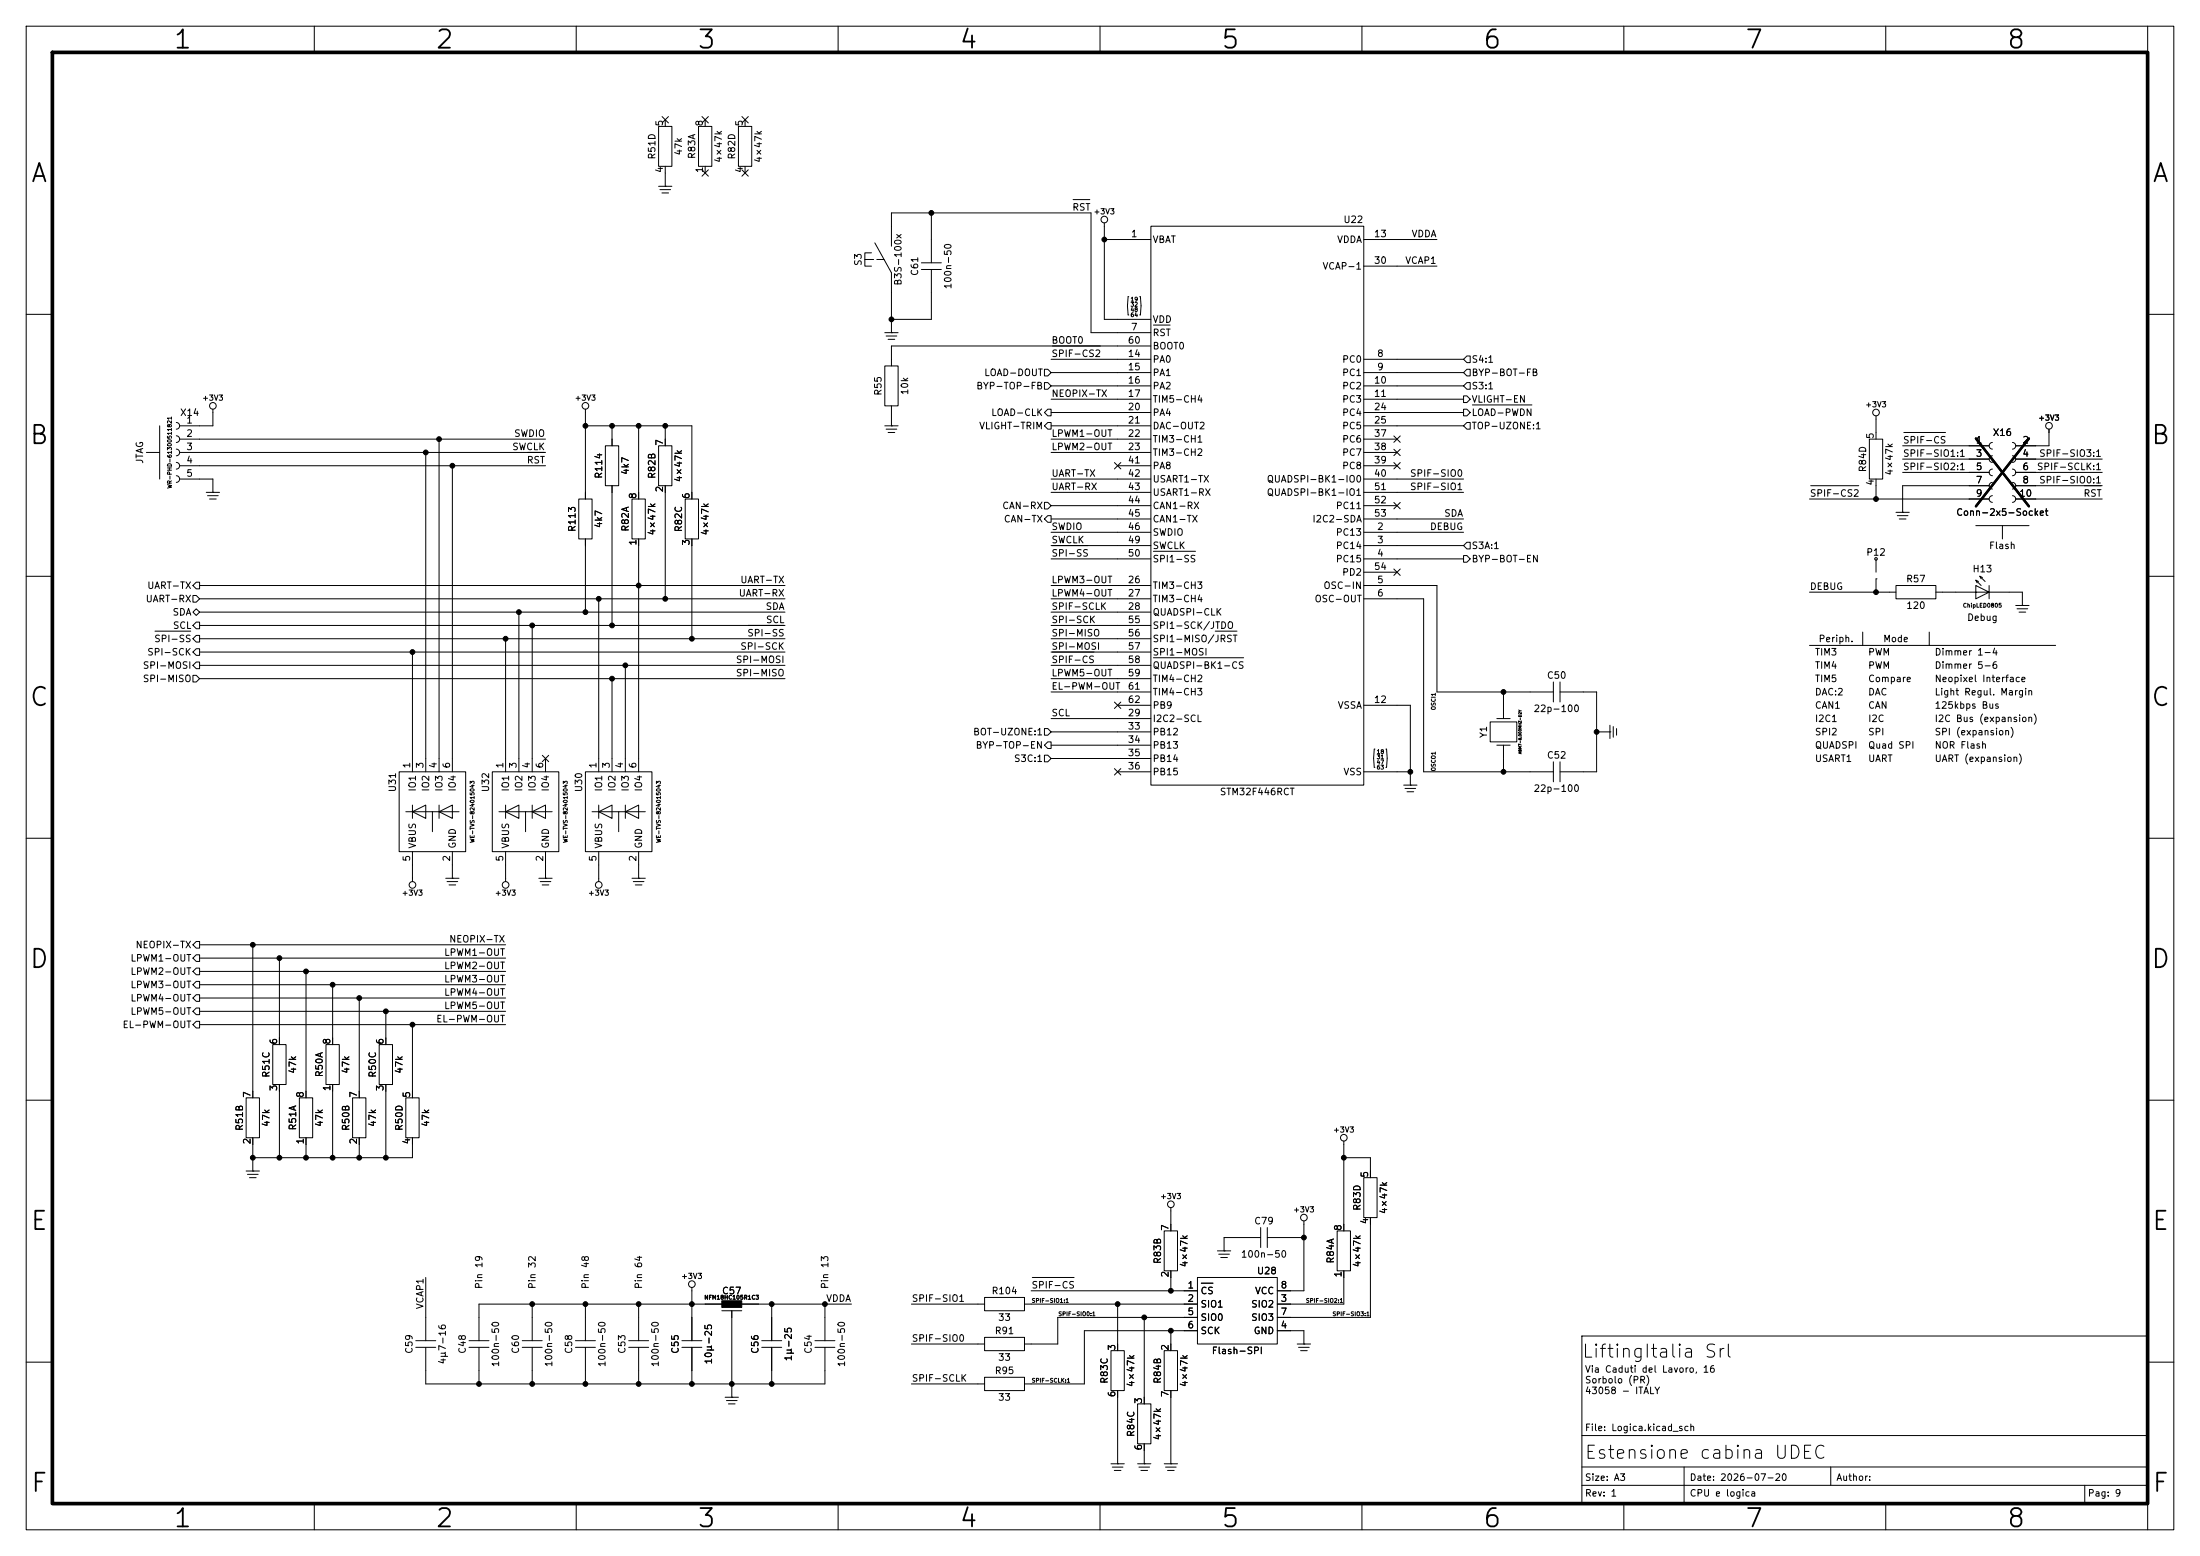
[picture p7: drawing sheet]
<svg xmlns="http://www.w3.org/2000/svg" width="420mm" height="297mm" viewBox="0 0 420 297" stroke-linecap="round" stroke-linejoin="round" font-family="sans-serif">
<path d="M10 10h400v277h-400z" fill="none" stroke="#000" stroke-width=".7"/>
<g fill="none" stroke="#000" stroke-width=".19">
<path d="M5 5h410v287h-410zM60 5v5M110 5v5M160 5v5M210 5v5M260 5v5M310 5v5M360 5v5M410 5v5M125.7 24.1h2.6v7.7h-2.6zM125.7 35.6h2.6M126 36.2h2"/>
<path d="M126.4 36.8h1.2M126.4 22.3l1.2 1.2M127 35.6h.1M127 22.9v1.2M127 31.8v3.8M127.6 22.3l-1.2 1.2M133.3 24.1h2.6v7.7h-2.6zM134 32.4l1.2 1.2M134 22.3l1.2 1.2M134.6 22.9v1.2M134.6 31.8v1.2M135.2 32.4l-1.2 1.2"/>
<path d="M135.2 22.3l-1.2 1.2M141 24.1h2.5v7.7h-2.5zM141.6 32.4l1.2 1.2M141.6 22.3l1.2 1.2M142.2 22.9v1.2M142.2 31.8v1.2M142.8 32.4l-1.2 1.2M142.8 22.3l-1.2 1.2M204.9 38.1h3.2M166.4 48.3h-1.3v2.5h1.3M167 46.4l3.2 5.7v11.4M170.2 47v-6.4h38.1v22.9h11.4"/>
<path d="M175.9 51.4h3.8M175.9 50.2h3.8M177.8 40.6v9.6M177.8 51.4v9.6h-7.6M210.8 42.5v18.5h8.9M210.8 45.7h8.9M215.5 56.6h-.1l-.2 1.8 .2 1.7h.1M217.6 56.6h.1l.1 1.8-.1 1.7h-.1M219.7 43.2h40.6v106.7h-40.6zM260.3 45.7h14M260.3 50.8h14M5 60h5"/>
<path d="M40.6 78.1v3.2h-6.3M111.8 78.1v17.2M168.9 69.9h2.5v7.6h-2.5zM168.9 63.5h2.5M169.2 64.1h2M169.5 64.8h1.3M170.2 63.5h.1M170.2 77.5v3.8M199.4 70.5h.6l.7 .6-.7 .7h-.6zM199.4 73h.6l.7 .7-.7 .6h-.6zM200 78.1h.7v1.3h-.7l-.6-.7zM200.7 68.6h19"/>
<path d="M200.7 71.1h19M200.7 73.7h19M200.7 76.2h19M200.7 78.7h19M219.7 66h-49.5v3.9M220.2 62.1h3.2M260.3 68.6h19.1M260.3 71.1h19.1M260.3 73.7h19.1M260.3 76.2h19.1M260.3 78.7h19.1M279.4 78.1h.6l.7 .6-.7 .7h-.6z"/>
<path d="M279.4 75.6h.6l.7 .6-.7 .6h-.6zM280 70.5h.7v1.3h-.7l-.6-.7zM280 73h.7v1.3h-.7l-.6-.6zM280 67.9h.7v1.3h-.7l-.6-.6zM281.1 77.3h11.3M358.1 79.4v4.4M410 60h5M27.9 86.4h2.6M30.5 81.3v10.1M33.7 80.6a.63 .63 0 0 1 .6 .7 .63 .63 0 0 1-.6 .6M33.7 83.2a.63 .63 0 0 1 .6 .6 .63 .63 0 0 1-.6 .7M33.7 85.7a.63 .63 0 0 1 .6 .7 .63 .63 0 0 1-.6 .6"/>
<path d="M33.7 88.3a.63 .63 0 0 1 .6 .6 .63 .63 0 0 1-.6 .6M33.7 90.8a.63 .63 0 0 1 .6 .6 .63 .63 0 0 1-.6 .7M34.3 83.8h69.8M34.3 86.4h69.8M34.3 88.9h69.8M34.3 91.4h6.3v2.6M39.4 94h2.5M39.6 94.6h2.1M40 95.3h1.3M40.6 94h.1M81.3 86.4v60.9M83.8 83.8v63.5"/>
<path d="M86.4 88.9v58.4M110.5 95.3h2.5v7.6h-2.5zM111.8 81.3h20.3v14M115.6 85.1h2.5v7.6h-2.5zM116.8 81.3v3.8M116.8 92.7v26.7M120.6 95.3h2.6v7.6h-2.6zM121.9 81.3v14M125.7 85.1h2.6v7.6h-2.6zM127 81.3v3.8M127 92.7v21.6M130.8 95.3h2.5v7.6h-2.5z"/>
<path d="M168.9 81.3h2.5M169.2 81.9h2M169.5 82.6h1.3M170.2 81.3h.1M199.4 95.9h.6l.7 .6-.7 .7h-.6zM200 98.4h.7v1.3h-.7l-.6-.6zM200 80.6h.7v1.3h-.7l-.6-.6zM200.7 99.1h19M200.7 81.3h19M200.7 83.8h19M200.7 86.4h19M200.7 91.4h19"/>
<path d="M200.7 94h19M200.7 96.5h19M212.8 88.3l1.2 1.2M213.4 88.9h6.3M214 88.3l-1.2 1.2M260.3 99.1h19.1M260.3 81.3h19.1M260.3 83.8h6.4M260.3 86.4h6.4M260.3 88.9h6.4M260.3 91.4h19.1M260.3 94h19.1"/>
<path d="M260.3 96.5h6.4M266.1 85.8l1.2 1.2M266.1 88.3l1.2 1.2M266.1 83.2l1.2 1.2M266.1 95.9l1.2 1.2M267.3 85.8l-1.2 1.2M267.3 88.3l-1.2 1.2M267.3 83.2l-1.2 1.2M267.3 95.9l-1.2 1.2M280 80.6h.7v1.3h-.7l-.6-.6zM345.4 95.3h34.3M345.7 92.7h9.1"/>
<path d="M356.9 83.8h2.5v7.6h-2.5zM358.1 91.4v3.9M361.9 97.8h2.6M362.2 98.4h2M362.6 99.1h1.3M363.2 97.8h.1M363.2 85.1h16.5M363.2 87.6h16.5M363.2 90.2h16.5M363.4 82.5h8M379.7 92.7h-16.5v5.1M380.4 84.5a.64 .64 0 0 0-.7 .6 .64 .64 0 0 0 .7 .6"/>
<path d="M380.4 87a.64 .64 0 0 0-.7 .6 .64 .64 0 0 0 .7 .7M380.4 89.5a.64 .64 0 0 0-.7 .7 .64 .64 0 0 0 .7 .6M380.4 92.1a.64 .64 0 0 0-.7 .6 .64 .64 0 0 0 .7 .6M380.4 94.6a.64 .64 0 0 0-.7 .7 .64 .64 0 0 0 .7 .6M384.2 84.5a.64 .64 0 0 1 .6 .6 .64 .64 0 0 1-.6 .6M384.2 87a.64 .64 0 0 1 .6 .7 .64 .64 0 0 1-.6 .6M384.2 89.5a.64 .64 0 0 1 .6 .7 .64 .64 0 0 1-.6 .6M384.2 92.1a.64 .64 0 0 1 .6 .6 .64 .64 0 0 1-.6 .6M384.2 94.6a.64 .64 0 0 1 .6 .7 .64 .64 0 0 1-.6 .6M384.8 87.6h16.5M384.8 90.2h16.5M384.8 92.7h16.5"/>
<path d="M384.8 95.3h16.5M391.2 81.9v3.2h-6.4M5 110h5M36.8 116.8l.7-.6 .6 .6-.6 .7zM36.8 113.7h.7l.6 .6-.6 .6h-.7zM37.5 118.7h.6v1.3h-.6l-.7-.6zM37.5 111.1h.6v1.3h-.6l-.7-.6zM38.1 116.8h111.8M38.1 111.8h111.8M38.1 114.3h111.8M38.1 119.4h111.8M99.1 116.8v30.5"/>
<path d="M101.6 119.4v27.9M111.8 102.9v13.9M114.3 114.3v33M121.9 102.9v44.4M132.1 102.9v19M200.7 116.8h19M200.7 101.6h19M200.7 104.1h19M200.7 106.7h19M200.7 111.8h19M200.7 114.3h19M200.7 119.4h19"/>
<path d="M220.2 105.2h8M260.3 111.8h14v20.3h22.2M260.3 114.3h11.5v33h24.7M260.3 101.6h19.1M260.3 104.1h19.1M260.3 106.7h19.1M260.3 109.2h6.4M266.1 108.6l1.2 1.2M267.3 108.6l-1.2 1.2M279.4 106h.6l.7 .7-.7 .6h-.6zM280 103.5h.7v1.3h-.7l-.6-.7zM345.4 113h16.5"/>
<path d="M358.1 110.5h.1M358.1 106.7v2.5M358.1 110.5v2.5M361.9 111.8h7.7v2.5h-7.7zM369.6 113h10.1l-2.5-1.2v2.5l2.5-1.3h6.4v2.6M377.2 100.3h10.1M377.2 110.7l1 1.1M377.7 111l-.5-.3 .2 .6M378 110l1 1M378.5 110.2l-.5-.2 .2 .5M379.7 111.8v2.5M382.3 100.3v2.6"/>
<path d="M384.8 115.6h2.5M385.1 116.2h2M385.4 116.8h1.3M386.1 115.6h.1M410 110h5M29.6 120.5h6.8M36.8 128.9h.7l.6 .6-.6 .7h-.7zM37.5 123.8h.6v1.3h-.6l-.7-.6zM37.5 126.4h.6v1.2h-.6l-.7-.6zM37.5 121.3h.6v1.3h-.6l-.7-.7zM38.1 121.9h111.8M38.1 124.5h111.8"/>
<path d="M38.1 127h111.8M38.1 129.5h111.8M78.7 124.5v22.8M96.5 121.9v25.4M116.8 129.5v17.8M119.4 127v20.3M199.4 139.1h.6l.7 .6-.7 .6h-.6zM200.7 132.1h19M200.7 137.2h19M200.7 139.7h19M200.7 121.9h19M200.7 124.5h19"/>
<path d="M200.7 127h19M200.7 129.5h19M212.8 134l1.2 1.2M213.4 134.6h6.3M214 134l-1.2 1.2M220.2 125.6h17.2M232 120.5h4.1M260.3 134.6h8.9v15.3M284.5 137.8h5.1v3.8h-5.1zM285.7 137.2h2.6M287 132.1v5.1M296.5 130.2v3.8"/>
<path d="M297.8 130.2v3.8M297.8 132.1h7v15.2h-7M304.8 139.7h2.5M307.3 139.7h.1M307.3 138.4v2.6M308 138.7v2M308.6 139.1v1.2M345.4 123.2h47M355.6 120.7v2.5M368.3 120.7v2.5M5 160h5M76.2 147.3h12.7v15.3h-12.7z"/>
<path d="M77.5 154.9h10.1M78.7 154.9l2.6-1.2v2.5zM78.7 153.7v2.5M82.5 154.9v3.9M83.8 154.9l2.6-1.2v2.5zM83.8 153.7v2.5M94 147.3h12.7v15.3h-12.7zM95.2 154.9h10.2M96.5 154.9l2.6-1.2v2.5zM96.5 153.7v2.5M100.3 154.9v3.9M101.6 154.9l2.5-1.2v2.5z"/>
<path d="M101.6 153.7v2.5M103.5 144.2l1.2 1.2M104.1 144.8v2.5M104.7 144.2l-1.2 1.2M111.8 147.3h12.7v15.3h-12.7zM113 154.9h10.2M114.3 154.9l2.5-1.2v2.5zM114.3 153.7v2.5M118.1 154.9v3.9M119.4 154.9l2.5-1.2v2.5zM119.4 153.7v2.5M199.4 144.1h.6l.7 .7-.7 .6h-.6z"/>
<path d="M200 141.6h.7v1.3h-.7l-.6-.7zM200.7 142.2h19M200.7 144.8h19M212.8 146.7l1.2 1.2M213.4 147.3h6.3M214 146.7l-1.2 1.2M260.3 147.3h8.9M262.5 143h-.1l-.2 1.7 .2 1.8h.1M264.6 143h.1l.1 1.7-.1 1.8h-.1M268 149.9h2.5M268.2 150.5h2.1M268.6 151.1h1.3"/>
<path d="M269.2 149.9h.1M285.7 142.2h2.6M287 142.2v5.1M296.5 145.4v3.8M297.8 145.4v3.8M410 160h5M37.5 179.7h.6v1.3h-.6l-.7-.7zM78.7 162.6v5.7M85.1 167.6h2.5M85.3 168.3h2.1M85.7 168.9h1.3M86.4 167.6h.1"/>
<path d="M86.4 162.6v5M96.5 162.6v5.7M102.9 167.6h2.5M103.1 168.3h2.1M103.5 168.9h1.3M104.1 167.6h.1M104.1 162.6v5M114.3 162.6v5.7M120.6 167.6h2.6M120.9 168.3h2M121.3 168.9h1.3M121.9 167.6h.1"/>
<path d="M121.9 162.6v5M37.5 192.4h.6v1.3h-.6l-.7-.7zM37.5 187.3h.6v1.3h-.6l-.7-.6zM37.5 182.2h.6v1.3h-.6l-.7-.6zM37.5 189.9h.6v1.2h-.6l-.7-.6zM37.5 194.9h.6v1.3h-.6l-.7-.6zM37.5 184.8h.6v1.3h-.6l-.7-.7zM38.1 180.3h58.4M38.1 195.6h58.4M38.1 182.9h58.4M38.1 190.5h58.4M38.1 193h58.4"/>
<path d="M38.1 185.4h58.4M38.1 188h58.4M48.3 180.3v29.3M52.1 199.4h2.5v7.6h-2.5zM53.3 182.9v16.5M58.4 185.4v24.2M62.2 199.4h2.6v7.6h-2.6zM63.5 188v11.4M68.6 190.5v19.1M72.4 199.4h2.5v7.6h-2.5zM73.7 193v6.4M78.7 195.6v14"/>
<path d="M5 210h5M47 209.6h2.5v7.6h-2.5zM48.3 217.2v6.3M53.3 207v14M57.1 209.6h2.6v7.6h-2.6zM58.4 217.2v3.8M63.5 207v14M67.3 209.6h2.5v7.6h-2.5zM68.6 217.2v3.8M73.7 207v14M77.5 209.6h2.5v7.6h-2.5zM78.7 217.2v3.8h-30.4"/>
<path d="M256.5 217.8v17.1M410 210h5M47 223.5h2.5M47.2 224.2h2.1M47.6 224.8h1.3M48.3 223.5h.1M222.2 234.9h2.6v7.7h-2.6zM223.5 230.5v4.4M232.4 238.8h2.5M232.7 239.4h2M233.7 238.8h.1M240.7 234.3v3.8"/>
<path d="M240.7 236.2h-7v2.6M241.9 234.3v3.8M241.9 236.2h7M248.9 233v13.4h-5.1M255.3 234.9h2.5v7.7h-2.5zM256.5 221h5.1v3.8M260.3 224.8h2.6v7.6h-2.6zM261.6 232.4v19.1h-17.8M79.4 257.2h3.8M79.4 255.9h3.8M81.3 243.8v12.1M81.3 257.2v7h76.2v-7"/>
<path d="M89.5 257.2h3.8M89.5 255.9h3.8M91.4 257.2v7M99.7 257.2h3.8M99.7 255.9h3.8M101.6 248.9v7M101.6 257.2v7M109.9 257.2h3.8M109.9 255.9h3.8M111.8 248.9v7M111.8 257.2v7M120 257.2h3.8"/>
<path d="M120 255.9h3.8M121.9 248.9v7M121.9 257.2v7M130.2 257.2h3.8M130.2 255.9h3.8M132.1 245.7v10.2M132.1 257.2v7M137.8 250.2h3.8M139.7 250.2v16.5M145.4 257.2h3.8M145.4 255.9h3.8M147.3 248.9v7"/>
<path d="M147.3 257.2v7M155.6 257.2h3.8M155.6 255.9h3.8M157.5 248.9v7M162.6 248.9h-71.2v7M174 256.5h14M174 248.9h14M188 255.3h7.6v2.5h-7.6zM188 247.6h7.6v2.6h-7.6zM195.6 248.9h33M196.8 246.4h31.8M197.1 243.8h7.9"/>
<path d="M212.1 257.8h2.5v7.6h-2.5zM213.4 248.9v8.9M218.4 251.5v16.5M222.2 257.8h2.6v7.6h-2.6zM223.5 242.6v3.8M223.5 254v3.8M228.6 243.8h15.2v12.7h-15.2zM228.6 251.5h-26.7v5h-6.3M228.6 254h-21.6v10.2h-11.4M229.3 244.9h2.3M233 240h1.3M243.8 254h5.1v2.5"/>
<path d="M247.6 256.5h2.6M247.9 257.2h2M248.3 257.8h1.3M248.9 256.5h.1M256.5 242.6v6.3h-12.7M302 255h108v32h-108zM5 260h5M138.4 266.7h2.6M138.7 267.3h2M139.1 268h1.2M139.7 266.7h.1M174 264.2h14"/>
<path d="M188 262.9h7.6v2.5h-7.6zM212.1 279.4h2.5M213.4 279.4h.1M213.4 265.4v14M217.2 268h2.5v7.6h-2.5zM217.2 279.4h2.5M218.4 279.4h.1M218.4 275.6v3.8M222.2 279.4h2.6M223.5 279.4h.1M223.5 265.4v14M302 274h108"/>
<path d="M321.5 280v7M349.5 280v3.5M410 260h5M60 287v5M110 287v5M160 287v5M210 287v5M212.3 280h2.1M212.7 280.7h1.3M217.4 280h2.1M217.8 280.7h1.3M222.5 280h2"/>
<path d="M222.9 280.7h1.3M260 287v5M302 283.5h108M302 280h108M310 287v5M360 287v5M398 283.5v3.5M410 287v5"/>
<circle cx="210.8" cy="41.9" r=".63"/>
<circle cx="40.6" cy="77.5" r=".63"/>
<circle cx="111.8" cy="77.5" r=".63"/>
<circle cx="358.1" cy="78.7" r=".63"/>
<circle cx="391.2" cy="81.3" r=".63"/>
<circle cx="358.1" cy="106.7" r=".25"/>
<circle cx="78.7" cy="168.9" r=".63"/>
<circle cx="96.5" cy="168.9" r=".63"/>
<circle cx="114.3" cy="168.9" r=".63"/>
<circle cx="256.5" cy="217.2" r=".63"/>
<circle cx="223.5" cy="229.9" r=".63"/>
<circle cx="248.9" cy="232.4" r=".63"/>
<circle cx="132.1" cy="245.1" r=".63"/>
</g>
<path d="M165.1 49.5h3.7" fill="none" stroke="#000" stroke-width=".19" stroke-dasharray="1.7 .6"/>
<path d="M377.2 83.7l10.1 12.9M387.3 83.7l-10.1 12.9" fill="none" stroke="#000" stroke-width=".46"/>
<g fill="#000" stroke="#000" stroke-width=".19">
<path d="M137.8 248.3h3.8v1.3h-3.8z"/>
<circle cx="177.8" cy="40.6" r=".46"/>
<circle cx="210.8" cy="45.7" r=".46"/>
<circle cx="170.2" cy="61" r=".46"/>
<circle cx="81.3" cy="86.4" r=".46"/>
<circle cx="83.8" cy="83.8" r=".46"/>
<circle cx="86.4" cy="88.9" r=".46"/>
<circle cx="111.8" cy="81.3" r=".46"/>
<circle cx="116.8" cy="81.3" r=".46"/>
<circle cx="121.9" cy="81.3" r=".46"/>
<circle cx="127" cy="81.3" r=".46"/>
<circle cx="358.1" cy="95.3" r=".46"/>
<circle cx="99.1" cy="116.8" r=".46"/>
<circle cx="101.6" cy="119.4" r=".46"/>
<circle cx="111.8" cy="116.8" r=".46"/>
<circle cx="114.3" cy="114.3" r=".46"/>
<circle cx="116.8" cy="119.4" r=".46"/>
<circle cx="121.9" cy="111.8" r=".46"/>
<circle cx="127" cy="114.3" r=".46"/>
<circle cx="358.1" cy="113" r=".46"/>
<circle cx="78.7" cy="124.5" r=".46"/>
<circle cx="96.5" cy="121.9" r=".46"/>
<circle cx="116.8" cy="129.5" r=".46"/>
<circle cx="119.4" cy="127" r=".46"/>
<circle cx="132.1" cy="121.9" r=".46"/>
<circle cx="287" cy="132.1" r=".46"/>
<circle cx="304.8" cy="139.7" r=".46"/>
<circle cx="269.2" cy="147.3" r=".46"/>
<circle cx="287" cy="147.3" r=".46"/>
<circle cx="48.3" cy="180.3" r=".46"/>
<circle cx="53.3" cy="182.9" r=".46"/>
<circle cx="58.4" cy="185.4" r=".46"/>
<circle cx="63.5" cy="188" r=".46"/>
<circle cx="68.6" cy="190.5" r=".46"/>
<circle cx="73.7" cy="193" r=".46"/>
<circle cx="78.7" cy="195.6" r=".46"/>
<circle cx="48.3" cy="221" r=".46"/>
<circle cx="53.3" cy="221" r=".46"/>
<circle cx="58.4" cy="221" r=".46"/>
<circle cx="63.5" cy="221" r=".46"/>
<circle cx="68.6" cy="221" r=".46"/>
<circle cx="73.7" cy="221" r=".46"/>
<circle cx="248.9" cy="236.2" r=".46"/>
<circle cx="256.5" cy="221" r=".46"/>
<circle cx="101.6" cy="248.9" r=".46"/>
<circle cx="111.8" cy="248.9" r=".46"/>
<circle cx="121.9" cy="248.9" r=".46"/>
<circle cx="132.1" cy="248.9" r=".46"/>
<circle cx="147.3" cy="248.9" r=".46"/>
<circle cx="157.5" cy="248.9" r=".46"/>
<circle cx="213.4" cy="248.9" r=".46"/>
<circle cx="218.4" cy="251.5" r=".46"/>
<circle cx="223.5" cy="254" r=".46"/>
<circle cx="223.5" cy="246.4" r=".46"/>
<circle cx="91.4" cy="264.2" r=".46"/>
<circle cx="101.6" cy="264.2" r=".46"/>
<circle cx="111.8" cy="264.2" r=".46"/>
<circle cx="121.9" cy="264.2" r=".46"/>
<circle cx="132.1" cy="264.2" r=".46"/>
<circle cx="139.7" cy="264.2" r=".46"/>
<circle cx="147.3" cy="264.2" r=".46"/>
</g>
<g font-size="3.5">
<text x="32.9" y="10.2">1</text>
<text x="82.9" y="10.2">2</text>
<text x="132.9" y="10.2">3</text>
<text x="182.9" y="10.2">4</text>
<text x="232.9" y="10.2">5</text>
<text x="282.9" y="10.2">6</text>
<text x="332.9" y="10.2">7</text>
<text x="382.9" y="10.2">8</text>
<text x="5.6" y="35.7">A</text>
<text x="410.6" y="35.7">A</text>
<text x="5.4" y="85.7">B</text>
<text x="410.4" y="85.7">B</text>
<text x="5.4" y="135.7">C</text>
<text x="410.4" y="135.7">C</text>
<text x="5.4" y="185.7">D</text>
<text x="410.4" y="185.7">D</text>
<text x="5.6" y="235.7">E</text>
<text x="410.6" y="235.7">E</text>
<text x="5.6" y="285.7">F</text>
<text x="410.6" y="285.7">F</text>
<text x="32.9" y="292.4">1</text>
<text x="82.9" y="292.4">2</text>
<text x="132.9" y="292.4">3</text>
<text x="182.9" y="292.4">4</text>
<text x="232.9" y="292.4">5</text>
<text x="282.9" y="292.4">6</text>
<text x="332.9" y="292.4">7</text>
<text x="382.9" y="292.4">8</text>
</g>
<g font-size="2.5">
<text x="301.8" y="259.8">LiftingItalia Srl</text>
<text x="302.3" y="279.1">Estensione cabina UDEC</text>
</g>
<g font-size="1.3">
<text x="126.9" y="24.2" transform="rotate(-90 126.9 24.2)">5</text>
<text x="130.5" y="29.8" transform="rotate(-90 130.5 29.8)">47k</text>
<text x="134.5" y="24.2" transform="rotate(-90 134.5 24.2)">8</text>
<text x="142.1" y="24.2" transform="rotate(-90 142.1 24.2)">5</text>
<text x="125.4" y="30.5" transform="rotate(-90 125.4 30.5)">R51D</text>
<text x="126.9" y="33.1" transform="rotate(-90 126.9 33.1)">4</text>
<text x="133" y="30.5" transform="rotate(-90 133 30.5)">R83A</text>
<text x="134.5" y="33.1" transform="rotate(-90 134.5 33.1)">1</text>
<text x="138.1" y="31.2" transform="rotate(-90 138.1 31.2)">4×47k</text>
<text x="140.7" y="30.5" transform="rotate(-90 140.7 30.5)">R82D</text>
<text x="142.1" y="33.1" transform="rotate(-90 142.1 33.1)">4</text>
<text x="145.7" y="31.2" transform="rotate(-90 145.7 31.2)">4×47k</text>
<text x="204.6" y="40.5">RST</text>
<text x="215.8" y="45.6">1</text>
<text x="219.9" y="46.7">VBAT</text>
<text x="255.2" y="46.7">VDDA</text>
<text x="256.4" y="42.9">U22</text>
<text x="262.2" y="45.6">13</text>
<text x="269.4" y="45.6">VDDA</text>
<text x="164.8" y="50.9" transform="rotate(-90 164.8 50.9)">S3</text>
<text x="175.6" y="52.8" transform="rotate(-90 175.6 52.8)">C61</text>
<text x="252.4" y="51.8">VCAP-1</text>
<text x="262.2" y="50.7">30</text>
<text x="268.2" y="50.7">VCAP1</text>
<text x="172.4" y="54.6" transform="rotate(-90 172.4 54.6)">B3S-100x</text>
<text x="181.9" y="55.3" transform="rotate(-90 181.9 55.3)">100n-50</text>
<text x="200.6" y="65.9">BOOT0</text>
<text x="215.2" y="65.9">60</text>
<text x="215.8" y="63.4">7</text>
<text x="219.9" y="64.5">RST</text>
<text x="219.9" y="61.9">VDD</text>
<text x="200.6" y="68.5">SPIF-CS2</text>
<text x="215.2" y="68.4">14</text>
<text x="215.2" y="71">15</text>
<text x="219.9" y="69.5">PA0</text>
<text x="219.9" y="67">BOOT0</text>
<text x="256.1" y="69.5">PC0</text>
<text x="262.8" y="68.4">8</text>
<text x="262.8" y="71">9</text>
<text x="280.8" y="69.5">S4:1</text>
<text x="168.6" y="75.6" transform="rotate(-90 168.6 75.6)">R55</text>
<text x="173.7" y="75.5" transform="rotate(-90 173.7 75.5)">10k</text>
<text x="186.3" y="74.6">BYP-TOP-FB</text>
<text x="187.8" y="72.1">LOAD-DOUT</text>
<text x="200.6" y="76.1">NEOPIX-TX</text>
<text x="215.2" y="73.5">16</text>
<text x="215.2" y="76.1">17</text>
<text x="219.9" y="72.1">PA1</text>
<text x="219.9" y="74.6">PA2</text>
<text x="219.9" y="77.2">TIM5-CH4</text>
<text x="256.1" y="72.1">PC1</text>
<text x="256.1" y="74.6">PC2</text>
<text x="256.1" y="77.2">PC3</text>
<text x="262.2" y="73.5">10</text>
<text x="262.2" y="76.1">11</text>
<text x="280.8" y="72.1">BYP-BOT-FB</text>
<text x="280.8" y="74.6">S3:1</text>
<text x="280.8" y="77.2">VLIGHT-EN</text>
<text x="34.3" y="79.7">X14</text>
<text x="35.5" y="81.1">1</text>
<text x="35.5" y="83.7">2</text>
<text x="98" y="83.7">SWDIO</text>
<text x="186.8" y="82.2">VLIGHT-TRIM</text>
<text x="189.1" y="79.7">LOAD-CLK</text>
<text x="200.6" y="83.7">LPWM1-OUT</text>
<text x="215.2" y="78.6">20</text>
<text x="215.2" y="81.1">21</text>
<text x="215.2" y="83.7">22</text>
<text x="219.9" y="79.7">PA4</text>
<text x="219.9" y="82.2">DAC-OUT2</text>
<text x="256.1" y="79.7">PC4</text>
<text x="256.1" y="82.2">PC5</text>
<text x="262.2" y="78.6">24</text>
<text x="262.2" y="81.1">25</text>
<text x="262.2" y="83.7">37</text>
<text x="280.8" y="79.7">LOAD-PWDN</text>
<text x="280.8" y="82.2">TOP-UZONE:1</text>
<text x="358" y="83.9" transform="rotate(-90 358 83.9)">5</text>
<text x="380.3" y="83.5">X16</text>
<text x="27.6" y="88.6" transform="rotate(-90 27.6 88.6)">JTAG</text>
<text x="35.5" y="86.2">3</text>
<text x="35.5" y="88.8">4</text>
<text x="97.7" y="86.2">SWCLK</text>
<text x="100.5" y="88.8">RST</text>
<text x="126.9" y="85.2" transform="rotate(-90 126.9 85.2)">7</text>
<text x="200.6" y="86.2">LPWM2-OUT</text>
<text x="215.2" y="86.2">23</text>
<text x="215.2" y="88.8">41</text>
<text x="219.9" y="84.8">TIM3-CH1</text>
<text x="219.9" y="87.3">TIM3-CH2</text>
<text x="219.9" y="89.9">PA8</text>
<text x="256.1" y="84.8">PC6</text>
<text x="256.1" y="87.3">PC7</text>
<text x="256.1" y="89.9">PC8</text>
<text x="262.2" y="86.2">38</text>
<text x="262.2" y="88.8">39</text>
<text x="363.2" y="85">SPIF-CS</text>
<text x="363.2" y="87.5">SPIF-SIO1:1</text>
<text x="377.1" y="85">1</text>
<text x="377.1" y="87.5">3</text>
<text x="386" y="85">2</text>
<text x="386" y="87.5">4</text>
<text x="389.2" y="87.5">SPIF-SIO3:1</text>
<text x="35.5" y="91.3">5</text>
<text x="115.3" y="91.5" transform="rotate(-90 115.3 91.5)">R114</text>
<text x="120.3" y="90.8" transform="rotate(-90 120.3 90.8)">4k7</text>
<text x="121.8" y="95.3" transform="rotate(-90 121.8 95.3)">8</text>
<text x="125.4" y="91.5" transform="rotate(-90 125.4 91.5)">R82B</text>
<text x="126.9" y="94.1" transform="rotate(-90 126.9 94.1)">2</text>
<text x="130.5" y="92.1" transform="rotate(-90 130.5 92.1)">4×47k</text>
<text x="131.9" y="95.3" transform="rotate(-90 131.9 95.3)">6</text>
<text x="200.6" y="93.9">UART-RX</text>
<text x="200.6" y="91.3">UART-TX</text>
<text x="215.2" y="91.3">42</text>
<text x="215.2" y="93.8">43</text>
<text x="219.9" y="92.4">USART1-TX</text>
<text x="219.9" y="94.9">USART1-RX</text>
<text x="241.7" y="92.4">QUADSPI-BK1-IO0</text>
<text x="241.7" y="94.9">QUADSPI-BK1-IO1</text>
<text x="262.2" y="91.3">40</text>
<text x="262.2" y="93.8">51</text>
<text x="269.1" y="91.3">SPIF-SIO0</text>
<text x="269.1" y="93.9">SPIF-SIO1</text>
<text x="345.4" y="95.1">SPIF-CS2</text>
<text x="356.6" y="90.2" transform="rotate(-90 356.6 90.2)">R84D</text>
<text x="358" y="92.8" transform="rotate(-90 358 92.8)">4</text>
<text x="361.6" y="90.9" transform="rotate(-90 361.6 90.9)">4×47k</text>
<text x="363.2" y="90">SPIF-SIO2:1</text>
<text x="377.1" y="90">5</text>
<text x="377.1" y="92.6">7</text>
<text x="377.1" y="95.1">9</text>
<text x="385.4" y="95.1">10</text>
<text x="386" y="90">6</text>
<text x="386" y="92.6">8</text>
<text x="388.8" y="90">SPIF-SCLK:1</text>
<text x="389.2" y="92.6">SPIF-SIO0:1</text>
<text x="397.6" y="95.1">RST</text>
<text x="110.2" y="101.6" transform="rotate(-90 110.2 101.6)">R113</text>
<text x="115.3" y="100.9" transform="rotate(-90 115.3 100.9)">4k7</text>
<text x="120.3" y="101.6" transform="rotate(-90 120.3 101.6)">R82A</text>
<text x="130.5" y="101.7" transform="rotate(-90 130.5 101.7)">R82C</text>
<text x="191.2" y="97.5">CAN-RX</text>
<text x="191.5" y="100">CAN-TX</text>
<text x="200.6" y="101.5">SWDIO</text>
<text x="215.2" y="96.4">44</text>
<text x="215.2" y="98.9">45</text>
<text x="215.2" y="101.5">46</text>
<text x="219.9" y="97.5">CAN1-RX</text>
<text x="219.9" y="100">CAN1-TX</text>
<text x="250.4" y="100">I2C2-SDA</text>
<text x="254.9" y="97.5">PC11</text>
<text x="262.2" y="96.4">52</text>
<text x="262.2" y="98.9">53</text>
<text x="262.8" y="101.5">2</text>
<text x="272.9" y="101.5">DEBUG</text>
<text x="275.6" y="98.9">SDA</text>
<text x="373.3" y="98.8">Conn-2x5-Socket</text>
<text x="121.8" y="104.2" transform="rotate(-90 121.8 104.2)">1</text>
<text x="125.4" y="102.3" transform="rotate(-90 125.4 102.3)">4×47k</text>
<text x="131.9" y="104.2" transform="rotate(-90 131.9 104.2)">3</text>
<text x="135.6" y="102.3" transform="rotate(-90 135.6 102.3)">4×47k</text>
<text x="200.6" y="104">SWCLK</text>
<text x="200.6" y="106.6">SPI-SS</text>
<text x="215.2" y="104">49</text>
<text x="215.2" y="106.5">50</text>
<text x="219.9" y="102.6">SWDIO</text>
<text x="219.9" y="105.1">SWCLK</text>
<text x="219.9" y="107.6">SPI1-SS</text>
<text x="254.9" y="102.6">PC13</text>
<text x="254.9" y="105.1">PC14</text>
<text x="254.9" y="107.6">PC15</text>
<text x="262.8" y="104">3</text>
<text x="262.8" y="106.5">4</text>
<text x="280.8" y="107.6">BYP-BOT-EN</text>
<text x="280.8" y="105.1">S3A:1</text>
<text x="356.2" y="106.4">P12</text>
<text x="379.6" y="105.1">Flash</text>
<text x="28" y="112.7">UART-TX</text>
<text x="141.2" y="111.6">UART-TX</text>
<text x="200.6" y="111.6">LPWM3-OUT</text>
<text x="215.2" y="111.6">26</text>
<text x="219.9" y="112.7">TIM3-CH3</text>
<text x="252.6" y="112.7">OSC-IN</text>
<text x="256.1" y="110.2">PD2</text>
<text x="262.2" y="109.1">54</text>
<text x="262.8" y="111.6">5</text>
<text x="345.4" y="112.9">DEBUG</text>
<text x="363.8" y="111.5">R57</text>
<text x="376.5" y="109.5">H13</text>
<text x="27.7" y="115.3">UART-RX</text>
<text x="32.8" y="117.8">SDA</text>
<text x="140.9" y="114.2">UART-RX</text>
<text x="146.1" y="116.7">SDA</text>
<text x="146.1" y="119.3">SCL</text>
<text x="200.6" y="116.7">SPIF-SCLK</text>
<text x="200.6" y="114.2">LPWM4-OUT</text>
<text x="200.6" y="119.3">SPI-SCK</text>
<text x="215.2" y="114.2">27</text>
<text x="215.2" y="116.7">28</text>
<text x="215.2" y="119.2">55</text>
<text x="219.9" y="115.3">TIM3-CH4</text>
<text x="219.9" y="117.8">QUADSPI-CLK</text>
<text x="250.9" y="115.3">OSC-OUT</text>
<text x="262.8" y="114.2">6</text>
<text x="363.8" y="116.5">120</text>
<text x="375.4" y="118.8">Debug</text>
<text x="28" y="125.4">SPI-SCK</text>
<text x="29.3" y="122.9">SPI-SS</text>
<text x="32.9" y="120.3">SCL</text>
<text x="141.2" y="124.3">SPI-SCK</text>
<text x="142.6" y="121.8">SPI-SS</text>
<text x="200.6" y="121.8">SPI-MISO</text>
<text x="200.6" y="124.3">SPI-MOSI</text>
<text x="215.2" y="121.8">56</text>
<text x="215.2" y="124.3">57</text>
<text x="219.9" y="120.3">SPI1-SCK/JTDO</text>
<text x="219.9" y="122.9">SPI1-MISO/JRST</text>
<text x="219.9" y="125.4">SPI1-MOSI</text>
<text x="346.4" y="125.4">TIM3</text>
<text x="347.1" y="122.9">Periph.</text>
<text x="356.5" y="125.4">PWM</text>
<text x="359.4" y="122.9">Mode</text>
<text x="369.2" y="125.4">Dimmer 1-4</text>
<text x="27.2" y="128">SPI-MOSI</text>
<text x="27.2" y="130.5">SPI-MISO</text>
<text x="140.4" y="126.9">SPI-MOSI</text>
<text x="140.4" y="129.4">SPI-MISO</text>
<text x="200.6" y="132">EL-PWM-OUT</text>
<text x="200.6" y="129.4">LPWM5-OUT</text>
<text x="200.6" y="126.9">SPIF-CS</text>
<text x="215.2" y="126.9">58</text>
<text x="215.2" y="129.4">59</text>
<text x="215.2" y="131.9">61</text>
<text x="219.9" y="128">QUADSPI-BK1-CS</text>
<text x="219.9" y="130.5">TIM4-CH2</text>
<text x="295.2" y="129.9">C50</text>
<text x="346.4" y="128">TIM4</text>
<text x="346.4" y="130.5">TIM5</text>
<text x="356.5" y="128">PWM</text>
<text x="356.5" y="130.5">Compare</text>
<text x="369.2" y="128">Dimmer 5-6</text>
<text x="369.2" y="130.5">Neopixel Interface</text>
<text x="200.6" y="137">SCL</text>
<text x="215.2" y="137">29</text>
<text x="215.2" y="134.5">62</text>
<text x="219.9" y="133">TIM4-CH3</text>
<text x="219.9" y="135.6">PB9</text>
<text x="255.3" y="135.6">VSSA</text>
<text x="262.2" y="134.5">12</text>
<text x="292.7" y="136.2">22p-100</text>
<text x="346.4" y="133">DAC:2</text>
<text x="346.4" y="135.6">CAN1</text>
<text x="356.5" y="133">DAC</text>
<text x="356.5" y="135.6">CAN</text>
<text x="369.2" y="133">Light Regul. Margin</text>
<text x="369.2" y="135.6">125kbps Bus</text>
<text x="185.7" y="140.7">BOT-UZONE:1</text>
<text x="186.2" y="143.2">BYP-TOP-EN</text>
<text x="215.2" y="139.6">33</text>
<text x="215.2" y="142.1">34</text>
<text x="219.9" y="138.1">I2C2-SCL</text>
<text x="219.9" y="140.7">PB12</text>
<text x="219.9" y="143.2">PB13</text>
<text x="284.2" y="141" transform="rotate(-90 284.2 141)">Y1</text>
<text x="346.4" y="138.1">I2C1</text>
<text x="346.4" y="140.7">SPI2</text>
<text x="346.4" y="143.2">QUADSPI</text>
<text x="356.5" y="138.1">I2C</text>
<text x="356.5" y="140.7">SPI</text>
<text x="356.5" y="143.2">Quad SPI</text>
<text x="369.2" y="138.1">I2C Bus (expansion)</text>
<text x="369.2" y="140.7">SPI (expansion)</text>
<text x="369.2" y="143.2">NOR Flash</text>
<text x="78.6" y="146.8" transform="rotate(-90 78.6 146.8)">1</text>
<text x="81.1" y="146.8" transform="rotate(-90 81.1 146.8)">3</text>
<text x="83.7" y="146.8" transform="rotate(-90 83.7 146.8)">4</text>
<text x="86.2" y="146.8" transform="rotate(-90 86.2 146.8)">6</text>
<text x="96.4" y="146.8" transform="rotate(-90 96.4 146.8)">1</text>
<text x="98.9" y="146.8" transform="rotate(-90 98.9 146.8)">3</text>
<text x="101.5" y="146.8" transform="rotate(-90 101.5 146.8)">4</text>
<text x="104" y="146.8" transform="rotate(-90 104 146.8)">6</text>
<text x="114.2" y="146.8" transform="rotate(-90 114.2 146.8)">1</text>
<text x="116.7" y="146.8" transform="rotate(-90 116.7 146.8)">3</text>
<text x="119.2" y="146.8" transform="rotate(-90 119.2 146.8)">4</text>
<text x="121.8" y="146.8" transform="rotate(-90 121.8 146.8)">6</text>
<text x="193.5" y="145.7">S3C:1</text>
<text x="215.2" y="144.6">35</text>
<text x="215.2" y="147.2">36</text>
<text x="219.9" y="145.7">PB14</text>
<text x="219.9" y="148.3">PB15</text>
<text x="256.4" y="148.3">VSS</text>
<text x="295.2" y="145.1">C52</text>
<text x="346.4" y="145.7">USART1</text>
<text x="356.5" y="145.7">UART</text>
<text x="369.2" y="145.7">UART (expansion)</text>
<text x="75.9" y="151.3" transform="rotate(-90 75.9 151.3)">U31</text>
<text x="79.7" y="151.2" transform="rotate(-90 79.7 151.2)">IO1</text>
<text x="82.2" y="151.2" transform="rotate(-90 82.2 151.2)">IO2</text>
<text x="84.8" y="151.2" transform="rotate(-90 84.8 151.2)">IO3</text>
<text x="87.3" y="151.2" transform="rotate(-90 87.3 151.2)">IO4</text>
<text x="93.7" y="151.3" transform="rotate(-90 93.7 151.3)">U32</text>
<text x="97.5" y="151.2" transform="rotate(-90 97.5 151.2)">IO1</text>
<text x="100" y="151.2" transform="rotate(-90 100 151.2)">IO2</text>
<text x="102.6" y="151.2" transform="rotate(-90 102.6 151.2)">IO3</text>
<text x="105.1" y="151.2" transform="rotate(-90 105.1 151.2)">IO4</text>
<text x="111.5" y="151.3" transform="rotate(-90 111.5 151.3)">U30</text>
<text x="115.3" y="151.2" transform="rotate(-90 115.3 151.2)">IO1</text>
<text x="117.8" y="151.2" transform="rotate(-90 117.8 151.2)">IO2</text>
<text x="120.3" y="151.2" transform="rotate(-90 120.3 151.2)">IO3</text>
<text x="122.9" y="151.2" transform="rotate(-90 122.9 151.2)">IO4</text>
<text x="232.8" y="152.1">STM32F446RCT</text>
<text x="292.7" y="151.5">22p-100</text>
<text x="78.6" y="164.6" transform="rotate(-90 78.6 164.6)">5</text>
<text x="79.7" y="162.1" transform="rotate(-90 79.7 162.1)">VBUS</text>
<text x="86.2" y="164.6" transform="rotate(-90 86.2 164.6)">2</text>
<text x="87.3" y="162.1" transform="rotate(-90 87.3 162.1)">GND</text>
<text x="96.4" y="164.6" transform="rotate(-90 96.4 164.6)">5</text>
<text x="97.5" y="162.1" transform="rotate(-90 97.5 162.1)">VBUS</text>
<text x="104" y="164.6" transform="rotate(-90 104 164.6)">2</text>
<text x="105.1" y="162.1" transform="rotate(-90 105.1 162.1)">GND</text>
<text x="114.2" y="164.6" transform="rotate(-90 114.2 164.6)">5</text>
<text x="115.3" y="162.1" transform="rotate(-90 115.3 162.1)">VBUS</text>
<text x="121.8" y="164.6" transform="rotate(-90 121.8 164.6)">2</text>
<text x="122.9" y="162.1" transform="rotate(-90 122.9 162.1)">GND</text>
<text x="24.8" y="183.8">LPWM1-OUT</text>
<text x="25.8" y="181.3">NEOPIX-TX</text>
<text x="84.7" y="185.3">LPWM2-OUT</text>
<text x="84.7" y="182.8">LPWM1-OUT</text>
<text x="85.6" y="180.2">NEOPIX-TX</text>
<text x="24.8" y="188.9">LPWM3-OUT</text>
<text x="24.8" y="191.5">LPWM4-OUT</text>
<text x="24.8" y="186.4">LPWM2-OUT</text>
<text x="84.7" y="190.4">LPWM4-OUT</text>
<text x="84.7" y="187.8">LPWM3-OUT</text>
<text x="23.3" y="196.5">EL-PWM-OUT</text>
<text x="24.8" y="194">LPWM5-OUT</text>
<text x="83.2" y="195.5">EL-PWM-OUT</text>
<text x="84.7" y="192.9">LPWM5-OUT</text>
<text x="53.2" y="199.5" transform="rotate(-90 53.2 199.5)">6</text>
<text x="63.4" y="199.5" transform="rotate(-90 63.4 199.5)">8</text>
<text x="73.5" y="199.5" transform="rotate(-90 73.5 199.5)">6</text>
<text x="48.1" y="209.6" transform="rotate(-90 48.1 209.6)">7</text>
<text x="51.8" y="205.8" transform="rotate(-90 51.8 205.8)">R51C</text>
<text x="53.2" y="208.4" transform="rotate(-90 53.2 208.4)">3</text>
<text x="56.8" y="205.1" transform="rotate(-90 56.8 205.1)">47k</text>
<text x="58.3" y="209.6" transform="rotate(-90 58.3 209.6)">8</text>
<text x="61.9" y="205.7" transform="rotate(-90 61.9 205.7)">R50A</text>
<text x="63.4" y="208.4" transform="rotate(-90 63.4 208.4)">1</text>
<text x="67" y="205.1" transform="rotate(-90 67 205.1)">47k</text>
<text x="68.4" y="209.6" transform="rotate(-90 68.4 209.6)">7</text>
<text x="72.1" y="205.8" transform="rotate(-90 72.1 205.8)">R50C</text>
<text x="73.5" y="208.4" transform="rotate(-90 73.5 208.4)">3</text>
<text x="77.2" y="205.1" transform="rotate(-90 77.2 205.1)">47k</text>
<text x="78.6" y="209.6" transform="rotate(-90 78.6 209.6)">5</text>
<text x="46.7" y="216" transform="rotate(-90 46.7 216)">R51B</text>
<text x="51.8" y="215.2" transform="rotate(-90 51.8 215.2)">47k</text>
<text x="56.8" y="215.9" transform="rotate(-90 56.8 215.9)">R51A</text>
<text x="61.9" y="215.2" transform="rotate(-90 61.9 215.2)">47k</text>
<text x="67" y="216" transform="rotate(-90 67 216)">R50B</text>
<text x="72.1" y="215.2" transform="rotate(-90 72.1 215.2)">47k</text>
<text x="77.2" y="216" transform="rotate(-90 77.2 216)">R50D</text>
<text x="82.2" y="215.2" transform="rotate(-90 82.2 215.2)">47k</text>
<text x="48.1" y="218.5" transform="rotate(-90 48.1 218.5)">2</text>
<text x="58.3" y="218.5" transform="rotate(-90 58.3 218.5)">1</text>
<text x="68.4" y="218.5" transform="rotate(-90 68.4 218.5)">2</text>
<text x="78.6" y="218.5" transform="rotate(-90 78.6 218.5)">4</text>
<text x="261.5" y="224.9" transform="rotate(-90 261.5 224.9)">5</text>
<text x="260" y="231.2" transform="rotate(-90 260 231.2)">R83D</text>
<text x="261.5" y="233.8" transform="rotate(-90 261.5 233.8)">4</text>
<text x="265.1" y="231.8" transform="rotate(-90 265.1 231.8)">4×47k</text>
<text x="223.4" y="235" transform="rotate(-90 223.4 235)">7</text>
<text x="239.3" y="234">C79</text>
<text x="256.4" y="235" transform="rotate(-90 256.4 235)">8</text>
<text x="221.9" y="241.4" transform="rotate(-90 221.9 241.4)">R83B</text>
<text x="223.4" y="243.9" transform="rotate(-90 223.4 243.9)">2</text>
<text x="227" y="242" transform="rotate(-90 227 242)">4×47k</text>
<text x="236.8" y="240.4">100n-50</text>
<text x="239.9" y="243.5">U28</text>
<text x="255" y="241.3" transform="rotate(-90 255 241.3)">R84A</text>
<text x="256.4" y="243.9" transform="rotate(-90 256.4 243.9)">1</text>
<text x="260" y="242" transform="rotate(-90 260 242)">4×47k</text>
<text x="81.2" y="250" transform="rotate(-90 81.2 250)">VCAP1</text>
<text x="92.4" y="246.2" transform="rotate(-90 92.4 246.2)">Pin 19</text>
<text x="102.6" y="246.2" transform="rotate(-90 102.6 246.2)">Pin 32</text>
<text x="112.7" y="246.2" transform="rotate(-90 112.7 246.2)">Pin 48</text>
<text x="122.9" y="246.2" transform="rotate(-90 122.9 246.2)">Pin 64</text>
<text x="137.7" y="247.3">C57</text>
<text x="157.6" y="248.8">VDDA</text>
<text x="158.4" y="246.2" transform="rotate(-90 158.4 246.2)">Pin 13</text>
<text x="174" y="248.8">SPIF-SIO1</text>
<text x="189.2" y="247.3">R104</text>
<text x="196.8" y="246.3">SPIF-CS</text>
<text x="226.6" y="246.2">1</text>
<text x="226.6" y="248.8">2</text>
<text x="226.6" y="251.3">5</text>
<text x="229.1" y="247.3">CS</text>
<text x="229.1" y="249.9">SIO1</text>
<text x="238.8" y="249.9">SIO2</text>
<text x="239.5" y="247.3">VCC</text>
<text x="244.4" y="248.8">3</text>
<text x="244.4" y="251.3">7</text>
<text x="244.4" y="246.2">8</text>
<text x="174" y="256.4">SPIF-SIO0</text>
<text x="189.8" y="255">R91</text>
<text x="190.4" y="252.4">33</text>
<text x="213.2" y="257.9" transform="rotate(-90 213.2 257.9)">3</text>
<text x="223.4" y="257.9" transform="rotate(-90 223.4 257.9)">2</text>
<text x="226.6" y="253.9">6</text>
<text x="229.1" y="252.4">SIO0</text>
<text x="229.1" y="255">SCK</text>
<text x="238.8" y="252.4">SIO3</text>
<text x="239.2" y="255">GND</text>
<text x="244.4" y="253.9">4</text>
<text x="79.1" y="258.5" transform="rotate(-90 79.1 258.5)">C59</text>
<text x="85.4" y="260.5" transform="rotate(-90 85.4 260.5)">4µ7-16</text>
<text x="89.2" y="258.5" transform="rotate(-90 89.2 258.5)">C48</text>
<text x="95.6" y="261.1" transform="rotate(-90 95.6 261.1)">100n-50</text>
<text x="99.4" y="258.5" transform="rotate(-90 99.4 258.5)">C60</text>
<text x="105.7" y="261.1" transform="rotate(-90 105.7 261.1)">100n-50</text>
<text x="109.5" y="258.5" transform="rotate(-90 109.5 258.5)">C58</text>
<text x="115.9" y="261.1" transform="rotate(-90 115.9 261.1)">100n-50</text>
<text x="119.7" y="258.5" transform="rotate(-90 119.7 258.5)">C53</text>
<text x="126.1" y="261.1" transform="rotate(-90 126.1 261.1)">100n-50</text>
<text x="129.9" y="258.5" transform="rotate(-90 129.9 258.5)">C55</text>
<text x="136.2" y="260.5" transform="rotate(-90 136.2 260.5)">10µ-25</text>
<text x="145.1" y="258.5" transform="rotate(-90 145.1 258.5)">C56</text>
<text x="151.5" y="259.9" transform="rotate(-90 151.5 259.9)">1µ-25</text>
<text x="155.3" y="258.5" transform="rotate(-90 155.3 258.5)">C54</text>
<text x="161.6" y="261.1" transform="rotate(-90 161.6 261.1)">100n-50</text>
<text x="189.8" y="262.6">R95</text>
<text x="190.4" y="260">33</text>
<text x="231.2" y="258.8">Flash-SPI</text>
<text x="302.5" y="262.3">Via Caduti del Lavoro, 16</text>
<text x="174" y="264">SPIF-SCLK</text>
<text x="190.4" y="267.7">33</text>
<text x="211.8" y="264.2" transform="rotate(-90 211.8 264.2)">R83C</text>
<text x="213.2" y="266.8" transform="rotate(-90 213.2 266.8)">6</text>
<text x="216.9" y="264.9" transform="rotate(-90 216.9 264.9)">4×47k</text>
<text x="218.3" y="268.1" transform="rotate(-90 218.3 268.1)">3</text>
<text x="221.9" y="264.2" transform="rotate(-90 221.9 264.2)">R84B</text>
<text x="223.4" y="266.8" transform="rotate(-90 223.4 266.8)">7</text>
<text x="227" y="264.9" transform="rotate(-90 227 264.9)">4×47k</text>
<text x="302.5" y="264.4">Sorbolo (PR)</text>
<text x="302.5" y="266.4">43058 - ITALY</text>
<text x="216.9" y="274.4" transform="rotate(-90 216.9 274.4)">R84C</text>
<text x="221.9" y="275" transform="rotate(-90 221.9 275)">4×47k</text>
<text x="302.5" y="273.5">File: Logica.kicad_sch</text>
<text x="218.3" y="277" transform="rotate(-90 218.3 277)">6</text>
<text x="302.5" y="283">Size: A3</text>
<text x="302.5" y="286">Rev: 1</text>
<text x="322.5" y="286">CPU e logica</text>
<text x="322.5" y="283">Date: 2026-07-20</text>
<text x="350.5" y="283">Author:</text>
<text x="398.5" y="286">Pag: 9</text>
</g>
<g font-size="1">
<text x="208.7" y="41.2">+3V3</text>
<text x="38.5" y="76.7">+3V3</text>
<text x="109.6" y="76.7">+3V3</text>
<text x="356" y="78">+3V3</text>
<text x="389" y="80.5">+3V3</text>
<text x="76.6" y="171.2">+3V3</text>
<text x="94.4" y="171.2">+3V3</text>
<text x="112.2" y="171.2">+3V3</text>
<text x="254.4" y="216.4">+3V3</text>
<text x="221.4" y="229.1">+3V3</text>
<text x="246.8" y="231.7">+3V3</text>
<text x="129.9" y="244.4">+3V3</text>
</g>
<g font-size=".8">
<text x="215.7" y="57.7">19</text>
<text x="215.7" y="58.7">32</text>
<text x="215.7" y="59.7">48</text>
<text x="215.7" y="60.7">64</text>
<text x="33" y="93.3" transform="rotate(-90 33 93.3)">WR-PHD-61300511821</text>
<text x="374.6" y="116.1">ChipLED0805</text>
<text x="274.2" y="135.6" transform="rotate(-90 274.2 135.6)">OSCI1</text>
<text x="262.7" y="144.1">18</text>
<text x="262.7" y="145.1">31</text>
<text x="262.7" y="146.1">47</text>
<text x="262.7" y="147">63</text>
<text x="274.2" y="147.3" transform="rotate(-90 274.2 147.3)">OSCO1</text>
<text x="90.7" y="161" transform="rotate(-90 90.7 161)">WE-TVS-824015043</text>
<text x="108.5" y="161" transform="rotate(-90 108.5 161)">WE-TVS-824015043</text>
<text x="126.3" y="161" transform="rotate(-90 126.3 161)">WE-TVS-824015043</text>
<text x="134.4" y="248.2">NFM18HC105R1C3</text>
<text x="196.9" y="248.8">SPIF-SIO1:1</text>
<text x="202" y="251.4">SPIF-SIO0:1</text>
<text x="249.2" y="248.8">SPIF-SIO2:1</text>
<text x="254.3" y="251.4">SPIF-SIO3:1</text>
<text x="196.9" y="264.1">SPIF-SCLK:1</text>
</g>
<text font-size=".5" x="290.6" y="144" transform="rotate(-90 290.6 144)">ABM7-8.000MHZ-D2Y</text>
</svg>
